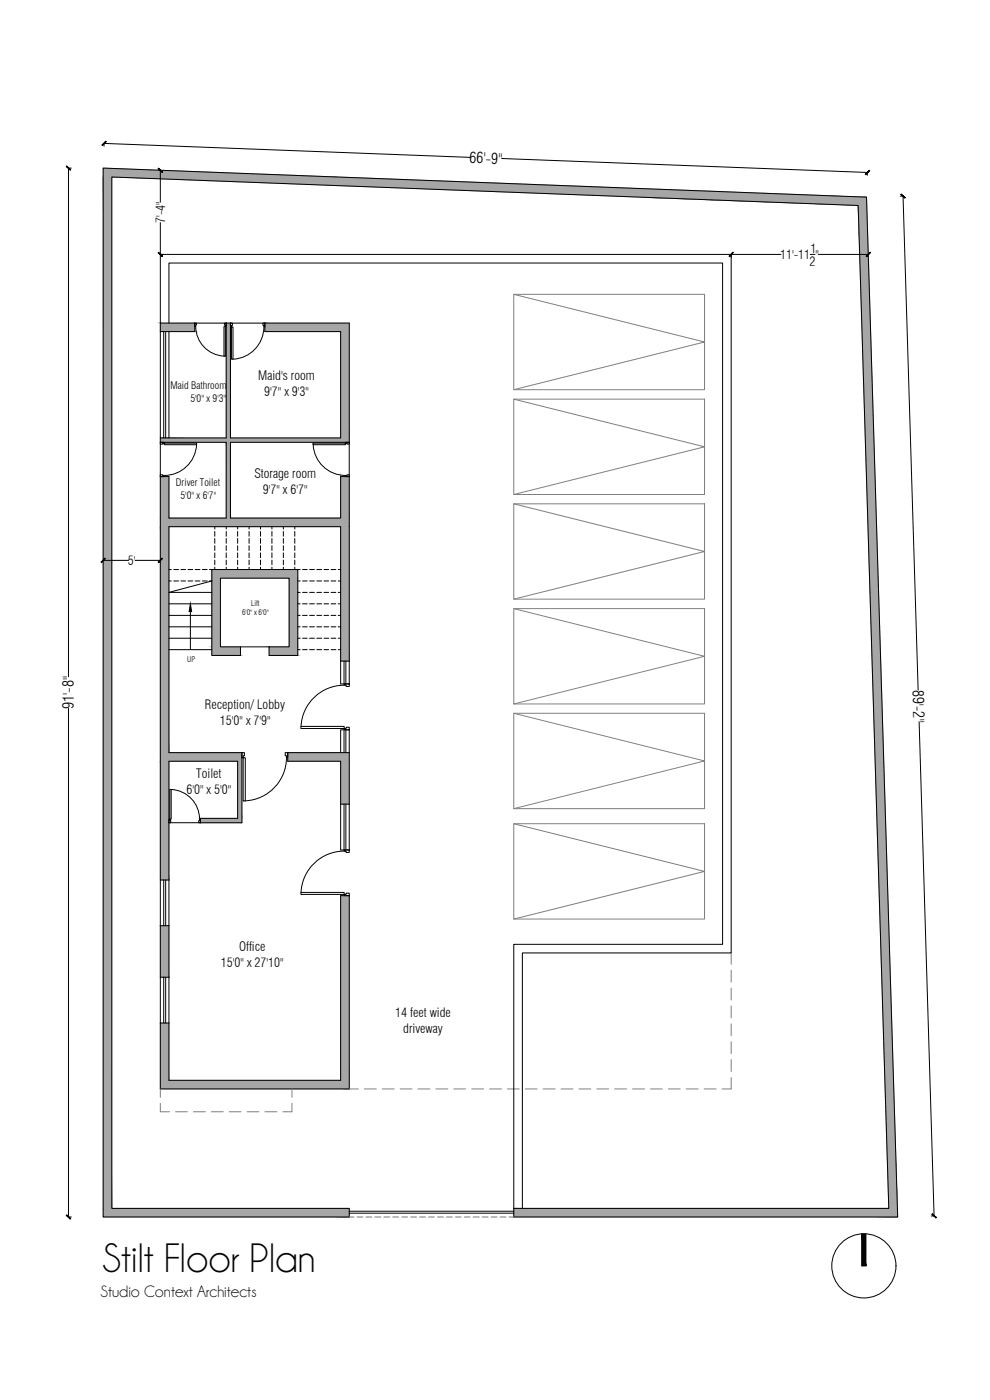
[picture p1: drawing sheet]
<svg xmlns="http://www.w3.org/2000/svg" width="297mm" height="420mm" viewBox="0 0 297 420" stroke-linecap="round" stroke-linejoin="round" font-family="sans-serif">
<!-- layer: SC-03-WALL -->
<g fill="#a6a6a6" stroke="#a6a6a6" stroke-width=".3">
<path d="M31 50.4l70.2 2.7h-70.2z"/>
<path d="M33.5 53.1l226.5 6.1-158.8-6.1zM33.5 53.1l226.5 6.1h-67.7z"/>
<path d="M192.3 59.2l67.8 2.5-.1-2.5zM192.3 59.2l67.8 2.5z"/>
<path d="M79.5 97l25.3 2.5v-2.5zM79.5 97l25.3 2.5h-25.3z"/>
<path d="M48.1 97l10.3 2.5v-2.5zM48.1 97l10.3 2.5h-10.3z"/>
<path d="M102.2 99.5l2.6 31.9v-31.9zM102.2 99.5l2.6 31.9h-2.6z"/>
<path d="M67.9 97l1.2 34.4v-34.4zM67.9 97l1.2 34.4h-1.2z"/>
<path d="M48.1 131.4l56.7 1.3v-1.3zM48.1 131.4l56.7 1.3h-56.7z"/>
<path d="M102.2 143l2.6 12.5v-12.5zM102.2 143l2.6 12.5h-2.6z"/>
<path d="M67.9 132.7l1.2 22.8v-22.8zM67.9 132.7l1.2 22.8h-1.2z"/>
<path d="M48.1 143l2.6 12.5v-12.5zM48.1 143l2.6 12.5h-2.6z"/>
<path d="M48.1 155.5l56.7 2.6v-2.6zM48.1 155.5l56.7 2.6h-56.7z"/>
<path d="M63.6 170.9l25.7 2.6v-2.6zM63.6 170.9l25.7 2.6h-25.7z"/>
<path d="M86.8 173.5l2.5 20.6v-20.6zM86.8 173.5l2.5 20.6h-2.5z"/>
<path d="M63.6 173.5l2.5 20.6v-20.6zM63.6 173.5l2.5 20.6h-2.5z"/>
<path d="M80.7 194.1l8.6 2.6v-2.6zM80.7 194.1l8.6 2.6h-8.6z"/>
<path d="M63.6 194.1l8.6 2.6v-2.6zM63.6 194.1l8.6 2.6h-8.6z"/>
<path d="M102.2 158.1l2.6 40.3v-40.3zM102.2 158.1l2.6 40.3h-2.6z"/>
<path d="M48.1 158.1l2.6 67.8v-67.8zM48.1 158.1l2.6 67.8h-2.6z"/>
<path d="M86.3 225.9l18.5 2.6v-2.6zM86.3 225.9l18.5 2.6h-18.5z"/>
<path d="M48.1 225.9l24.5 2.6v-2.6zM48.1 225.9l24.5 2.6h-24.5z"/>
<path d="M102.2 228.5l2.6 12.8v-12.8zM102.2 228.5l2.6 12.8h-2.6z"/>
<path d="M71.3 228.5l1.3 17.1v-17.1zM71.3 228.5l1.3 17.1h-1.3z"/>
<path d="M60.1 245.6l12.5 1.3v-1.3zM60.1 245.6l12.5 1.3h-12.5z"/>
<path d="M48.1 228.5l2.6 35.6v-35.6zM48.1 228.5l2.6 35.6h-2.6z"/>
<path d="M48.1 277.8l2.6 15.5v-15.5zM48.1 277.8l2.6 15.5h-2.6z"/>
<path d="M102.2 268.8l2.6 55.4v-55.4zM102.2 268.8l2.6 55.4h-2.6z"/>
<path d="M48.1 307l2.6 17.2v-17.2zM48.1 307l2.6 17.2h-2.6z"/>
<path d="M48.1 324.2l56.7 2.6v-2.6zM48.1 324.2l56.7 2.6h-56.7z"/>
<path d="M257.5 61.7l11.8 301-9.2-301zM257.5 61.7l11.8 301h-2.6z"/>
<path d="M31 53.1l2.5 309.6v-309.6zM31 53.1l2.5 309.6h-2.5z"/>
<path d="M154.1 362.7l115.2 2.5v-2.5zM154.1 362.7l115.2 2.5h-115.2z"/>
<path d="M31 362.7l73.8 2.5v-2.5zM31 362.7l73.8 2.5h-73.8z"/>
</g>
<!-- layer: 0 -->
<g fill="none" stroke="#000" stroke-width=".3">
<path d="M21.4 50.4h-.9v152.7M31.2 43.9v-.9l109.8 4.2M48.1 51.1v9.6M150.5 47.6l109.8 4.2-.1 .8M270.1 58.9l.8-.1 4.6 148.3M48.1 66.8v9.6h.9M234.3 76.4h-14.9v.8M243.1 76.4h1.4M245.5 76.4h15M31 168.2h7.6M40.5 168.2h7.6M20.5 212.6v152.6h.9"/>
<path d="M275.8 216.6l4.5 148.3h-.9"/>
<circle cx="259.2" cy="379.9" r="9.6"/>
</g>
<g fill="#000" stroke="#000" stroke-width=".3">
<path d="M19.9 49.9l1.2 1.2 .1-.1zM20 49.8l1.2 1.2-1.3-1.1z"/>
<path d="M31.8 42.4l-1.1 1.2 1.2-1.1zM30.6 43.5l1.2-1.1-1.1 1.2z"/>
<path d="M47.5 50.6l1.2 1zM47.5 50.6l1.2 1z"/>
<path d="M259.6 52.3l.1 .1 1.1-1.2zM260.8 51.2l-1.1 1.2z"/>
<path d="M270.3 58.4l1.2 1.1 .1-.2zM270.3 58.4l.1-.2 1.2 1.1z"/>
<path d="M47.5 75.8l1.2 1.1-1.1-1.2zM47.5 75.8l1.2 1.1-.1 .1z"/>
<path d="M219.9 75.7l-1 1.3 1.1-1.2zM218.8 76.9l1.1-1.2-1 1.3z"/>
<path d="M259.9 76.9l.1 .1 1-1.3zM261 75.7l.2 .1-1.2 1.2z"/>
<path d="M31.5 167.5l-1 1.3 1.1-1.1zM31.5 167.5l-1 1.3-.2-.1z"/>
<path d="M47.5 168.7l.1 .1 1-1.3zM48.6 167.5l.1 .2-1.1 1.1z"/>
<path d="M20 364.6l-.1 .1 1.3 1zM19.9 364.7l1.3 1-.1 .2z"/>
<path d="M258.5 370.3v9.6h1.3zM258.5 370.3h1.3v9.6z"/>
<path d="M279.8 364.3l-.2 .1 1.3 1zM279.6 364.4l1.3 1-.1 .1z"/>
</g>
<!-- layer: SC-05-ELEVATION 2 -->
<g fill="none" stroke="#808080" stroke-width=".3">
<path d="M219.4 286v3.4M219.4 291.2v3.6M219.4 296.5v3.6M219.4 301.9v3.6M219.4 307.3v3.5M219.4 312.6v3.6M219.4 318v3.6M48.1 331.1v2.6h2.8M48.1 326.8v2.5M52.7 333.7h3.5M58 333.7h3.6M63.4 333.7h3.6"/>
<path d="M68.8 333.7h3.5M74.1 333.7h3.6M79.5 333.7h3.6M87.6 331.1v2.6h-2.7M87.6 326.8v2.5M104.8 326.8h2.7M109.3 326.8h3.6M114.7 326.8h3.6M120.1 326.8h3.5M125.4 326.8h3.6M130.8 326.8h3.6M136.2 326.8h3.5"/>
<path d="M141.5 326.8h3.6M146.9 326.8h3.6M152.2 326.8h3.6M157.6 326.8h3.6M163 326.8h3.6M168.3 326.8h3.6M173.7 326.8h3.6M179.1 326.8h3.5M184.4 326.8h3.6M189.8 326.8h3.6M195.2 326.8h3.5M200.5 326.8h3.6"/>
<path d="M205.9 326.8h3.6M211.3 326.8h3.6M219.4 323.4v3.4h-2.8M104.8 365.2h1.4M107.1 365.2h1.8M109.8 365.2h1.8M112.5 365.2h1.8M115.2 365.2h1.7M117.8 365.2h1.8M120.5 365.2h1.8M123.2 365.2h1.8M125.9 365.2h1.8"/>
<path d="M128.6 365.2h1.8M131.2 365.2h1.8M133.9 365.2h1.8M136.6 365.2h1.8M139.3 365.2h1.8M142 365.2h1.8M144.7 365.2h1.7M147.3 365.2h1.8M150 365.2h1.8M152.7 365.2h1.4"/>
</g>
<!-- layer: SC-09-DOOR -->
<g fill="none" stroke="#000" stroke-width=".3">
<path d="M49.1 99.5v31.9M49.7 99.5v31.9M58.4 97h.5l-.2 1h-.3zM58.7 98a8.9 8.9 0 0 0 8.5 8.9M67.2 98h.4v8.9h-.4zM67.3 97h.6v1h-.3v-.4h-.3zM69.1 97h.6v.6h-.3v.5h-.3zM69.4 98.1h.5v9.7h-.5zM78.9 97h.6v1.1h-.3v-.5h-.3zM79.2 98.1a9.7 9.7 0 0 1-9.3 9.7M48.1 132.7h1.1v.3h-.4v.3h-.7zM49.2 133h9.8v.5h-9.8z"/>
<path d="M59 133.4a9.7 9.7 0 0 1-9.7 9.3M93.9 133h9.7v.5h-9.7zM94 133.4a9.7 9.7 0 0 0 9.7 9.3M103.6 132.7h1.2v.6h-.7v-.3h-.5zM48.1 142.5h.7v.2h.4v.3h-1.1zM103.6 142.7l1.2-.2v.5h-1.2zM103.2 198.4v6.9M103.8 198.4v6.9M90.3 218h13v.6h-13zM103.2 219v6.9M103.3 218.6h.6v-.3h.9v.7h-1.5zM103.3 205.3h1.5v.7h-.9v-.4h-.6z"/>
<path d="M103.3 205.6a13 13 0 0 0-13 12.4M103.8 219v6.9M50.9 236.9h.5v9h-.5zM51.4 236.9a8.9 8.9 0 0 1 8.5 8.9M72.6 225.9h.7v.9h-.3v.6h-.4zM73 227.4h.6v13h-.6zM85.6 225.9h.7v1.5h-.3v-.6h-.4zM86 227.4a13 13 0 0 1-12.4 12.9M50.7 245.9h.2v.4h.3v.6h-.5zM59.9 245.9h.2v1h-.5zM103.2 241.3v13.8M103.3 255.1h1.5v.7h-.9v-.3h-.6z"/>
<path d="M103.3 255.4a13 13 0 0 0-13 12.4M103.8 241.3v13.8M49.1 264.1v13.7M49.7 264.1v13.7M90.3 267.8h13v.6h-13zM103.3 268.4h.6v-.4h.9v.8h-1.5zM49.1 293.3v13.7M49.7 293.3v13.7"/>
</g>
<!-- layer: SC-03-WALL -->
<path d="M31 50.4l229 8.8 9.3 306h-115.2v-2.5h112.6l-9.2-301-224-8.6v309.6h71.3v2.5h-73.8zM48.1 97h10.3v2.5h-10.3zM67.9 97h1.2v34.4h33.1v-31.9h-22.7v-2.5h25.3v35.7h-35.7v22.8h33.1v-12.5h2.6v55.4h-2.6v-40.3h-51.5v67.8h21.9v21h-12.5v-1.3h11.2v-17.1h-20.6v35.6h-2.6v-121.1h2.6v12.5h17.2v-22.8h-19.8v-1.3h19.8zM63.6 170.9h25.7v25.8h-8.6v-2.6h6.1v-20.6h-20.7v20.6h6.1v2.6h-8.6zM63.6 174.4l-12.9 3.4M86.3 225.9h18.5v15.4h-2.6v-12.8h-15.9zM48.1 277.8h2.6v15.5h-2.6zM48.1 307h2.6v17.2h51.5v-55.4h2.6v58h-56.7z" fill="none" stroke="#000" stroke-width=".3"/>
<!-- layer: SC-05-ELEVATION 2 -->
<g fill="none" stroke="#000" stroke-width=".3">
<path d="M48.1 97v-20.6h171.3v209.6h-62.7v76.7M48.1 99.5v31.9M50.7 97v-18.1h166.1v204.5h-62.7v79.3M50.7 99.5v31.9M58.4 97h9.5M69.1 97h10.4M48.1 132.7v10.3M104.8 132.7v10.3M64.4 158.1v.7M64.4 159.5v1.4M67.9 158.1v.7M67.9 159.5v1.4"/>
<path d="M71.3 158.1v.7M71.3 159.5v1.4M74.7 158.1v.7M74.7 159.5v1.4M78.2 158.1v.7M78.2 159.5v1.4M81.6 158.1v.7M81.6 159.5v1.4M85 158.1v.7M85 159.5v1.4M88.4 158.1v.7M88.4 159.5v1.4"/>
<path d="M50.7 174.4h.7M50.7 170.9h.7M50.7 177.8h12.9M52.1 174.4h1.5M52.1 170.9h1.5M54.3 174.4h1.4M54.3 170.9h1.4M56.4 174.4h1.4M56.4 170.9h1.4M58.6 174.4h1.4M58.6 170.9h1.4M60.7 174.4h1.5"/>
<path d="M60.7 170.9h1.5M62.8 174.4h.8M62.8 170.9h.8M64.4 161.6v1.5M64.4 163.8v1.4M64.4 165.9v1.5M64.4 168.1v1.4M64.4 170.2v.7M67.9 161.6v1.5M67.9 163.8v1.4M67.9 165.9v1.5M67.9 168.1v1.4"/>
<path d="M67.9 170.2v.7M71.3 161.6v1.5M71.3 163.8v1.4M71.3 165.9v1.5M71.3 168.1v1.4M71.3 170.2v.7M74.7 161.6v1.5M74.7 163.8v1.4M74.7 165.9v1.5M74.7 168.1v1.4M74.7 170.2v.7M78.2 161.6v1.5"/>
<path d="M78.2 163.8v1.4M78.2 165.9v1.5M78.2 168.1v1.4M78.2 170.2v.7M81.6 161.6v1.5M81.6 163.8v1.4M81.6 165.9v1.5M81.6 168.1v1.4M81.6 170.2v.7M85 161.6v1.5M85 163.8v1.4M85 165.9v1.5"/>
<path d="M85 168.1v1.4M85 170.2v.7M88.4 161.6v1.5M88.4 163.8v1.4M88.4 165.9v1.5M88.4 168.1v1.4M88.4 170.2v.7M89.3 174.4h.8M89.3 170.9h.8M89.3 177.8h.8M90.8 174.4h1.4M90.8 170.9h1.4"/>
<path d="M90.8 177.8h1.4M92.9 174.4h1.4M92.9 170.9h1.4M92.9 177.8h1.4M95.1 174.4h1.4M95.1 170.9h1.4M95.1 177.8h1.4M97.2 174.4h1.4M97.2 170.9h1.4M97.2 177.8h1.4M99.3 174.4h1.5M99.3 170.9h1.5"/>
<path d="M99.3 177.8h1.5M101.5 174.4h.7M101.5 170.9h.7M101.5 177.8h.7M50.7 195h12.9M50.7 191.5h12.9M50.7 188.1h12.9M50.7 184.7h12.9M50.7 181.2h12.9M72.2 194.1h8.5M89.3 195h.8M89.3 191.5h.8"/>
<path d="M89.3 188.1h.8M89.3 184.7h.8M89.3 181.2h.8M90.8 195h1.4M90.8 191.5h1.4M90.8 188.1h1.4M90.8 184.7h1.4M90.8 181.2h1.4M92.9 195h1.4M92.9 191.5h1.4M92.9 188.1h1.4M92.9 184.7h1.4"/>
<path d="M92.9 181.2h1.4M95.1 195h1.4M95.1 191.5h1.4M95.1 188.1h1.4M95.1 184.7h1.4M95.1 181.2h1.4M97.2 195h1.4M97.2 191.5h1.4M97.2 188.1h1.4M97.2 184.7h1.4M97.2 181.2h1.4M99.3 195h1.5"/>
<path d="M99.3 191.5h1.5M99.3 188.1h1.5M99.3 184.7h1.5M99.3 181.2h1.5M101.5 195h.7M101.5 191.5h.7M101.5 188.1h.7M101.5 184.7h.7M101.5 181.2h.7M102.2 198.4v6.9h2.6v-6.9M102.2 225.9v-6.9h2.6v6.9M50.7 246.9h9.4"/>
<path d="M102.2 241.3v13.8h2.6v-13.8M48.1 264.1v13.7M50.7 264.1v13.7M48.1 293.3v13.7M50.7 293.3v13.7M104.8 364.1h49.3M104.8 363.5h49.3"/>
</g>
<!-- layer: 0 -->
<path d="M154.1 88.3h57.3v28.7h-57.3zM154.1 88.3l57.3 14.3-57.3 14.4M154.1 119.8h57.3v28.6h-57.3zM154.1 119.8l57.3 14.3-57.3 14.3M154.1 151.2h57.3v28.6h-57.3zM154.1 151.2l57.3 14.3-57.3 14.3M154.1 182.7h57.3v28.6h-57.3zM154.1 182.7l57.3 14.3-57.3 14.3M154.1 214.1h57.3v28.6h-57.3zM154.1 214.1l57.3 14.3-57.3 14.3M154.1 247.2h57.3v28.6h-57.3zM154.1 247.2l57.3 14.3-57.3 14.3" fill="none" stroke="#808080" stroke-width=".3"/>
<!-- layer: SC-56-TEXT -->
<path d="M57.1 181.2l.4 2.3h-.8z" fill="#000" stroke="#000" stroke-width=".3"/>
<path d="M57.1 183.5v11.5" fill="none" stroke="#000" stroke-width=".3"/>
<text font-size="12.4" x="30.7" y="381.8">Stilt Floor Plan</text>
<text font-size="5" x="30.2" y="389.2">Studio Context Architects</text>
<g font-size="4.6">
<text x="140.7" y="48.9" transform="rotate(2 140.7 48.9)">66'</text>
<text x="145.7" y="49.1" transform="rotate(2 145.7 49.1)">-9&quot;</text>
<text x="273.8" y="207" transform="rotate(88 273.8 207)">89'</text>
<text x="22.2" y="212.8" transform="rotate(-90 22.2 212.8)">91'-8&quot;</text>
<text x="273.9" y="211.9" transform="rotate(88 273.9 211.9)">-2&quot;</text>
</g>
<g font-size="3.8">
<text x="49.5" y="67" transform="rotate(-90 49.5 67)">7'-4&quot;</text>
<text x="234.1" y="77.8">11'-11 &quot;</text>
<text x="243.1" y="75.9">1</text>
<text x="242.9" y="79.7">2</text>
<text x="77.5" y="114.2">Maid's room</text>
<text x="79.3" y="118.9">9'7&quot; x 9'3&quot;</text>
<text x="76.3" y="143.4">Storage room</text>
<text x="78.8" y="148.2">9'7&quot; x 6'7&quot;</text>
<text x="38.4" y="169.6">5'</text>
<text x="61.5" y="212.9">Reception/ Lobby</text>
<text x="66" y="217.7">15'0&quot; x 7'9&quot;</text>
<text x="58.9" y="233.6">Toilet</text>
<text x="55.9" y="238.4">6'0&quot; x 5'0&quot;</text>
<text x="71.7" y="285.4">Office</text>
<text x="66.3" y="290.2">15'0&quot; x 27'10&quot;</text>
<text x="118.6" y="305.2">14 feet wide</text>
<text x="121" y="310">driveway</text>
</g>
<g font-size="3.1">
<text x="51.2" y="116.8">Maid Bathroom</text>
<text x="57.1" y="120.7">5'0&quot; x 9'3&quot;</text>
<text x="52.8" y="145.9">Driver Toilet</text>
<text x="54.2" y="149.7">5'0&quot; x 6'7&quot;</text>
</g>
<g font-size="2.3">
<text x="72.6" y="184.6">6'0&quot; x 6'0&quot;</text>
<text x="75.3" y="181.8">Lift</text>
<text x="56.2" y="198.7">UP</text>
</g>
</svg>
